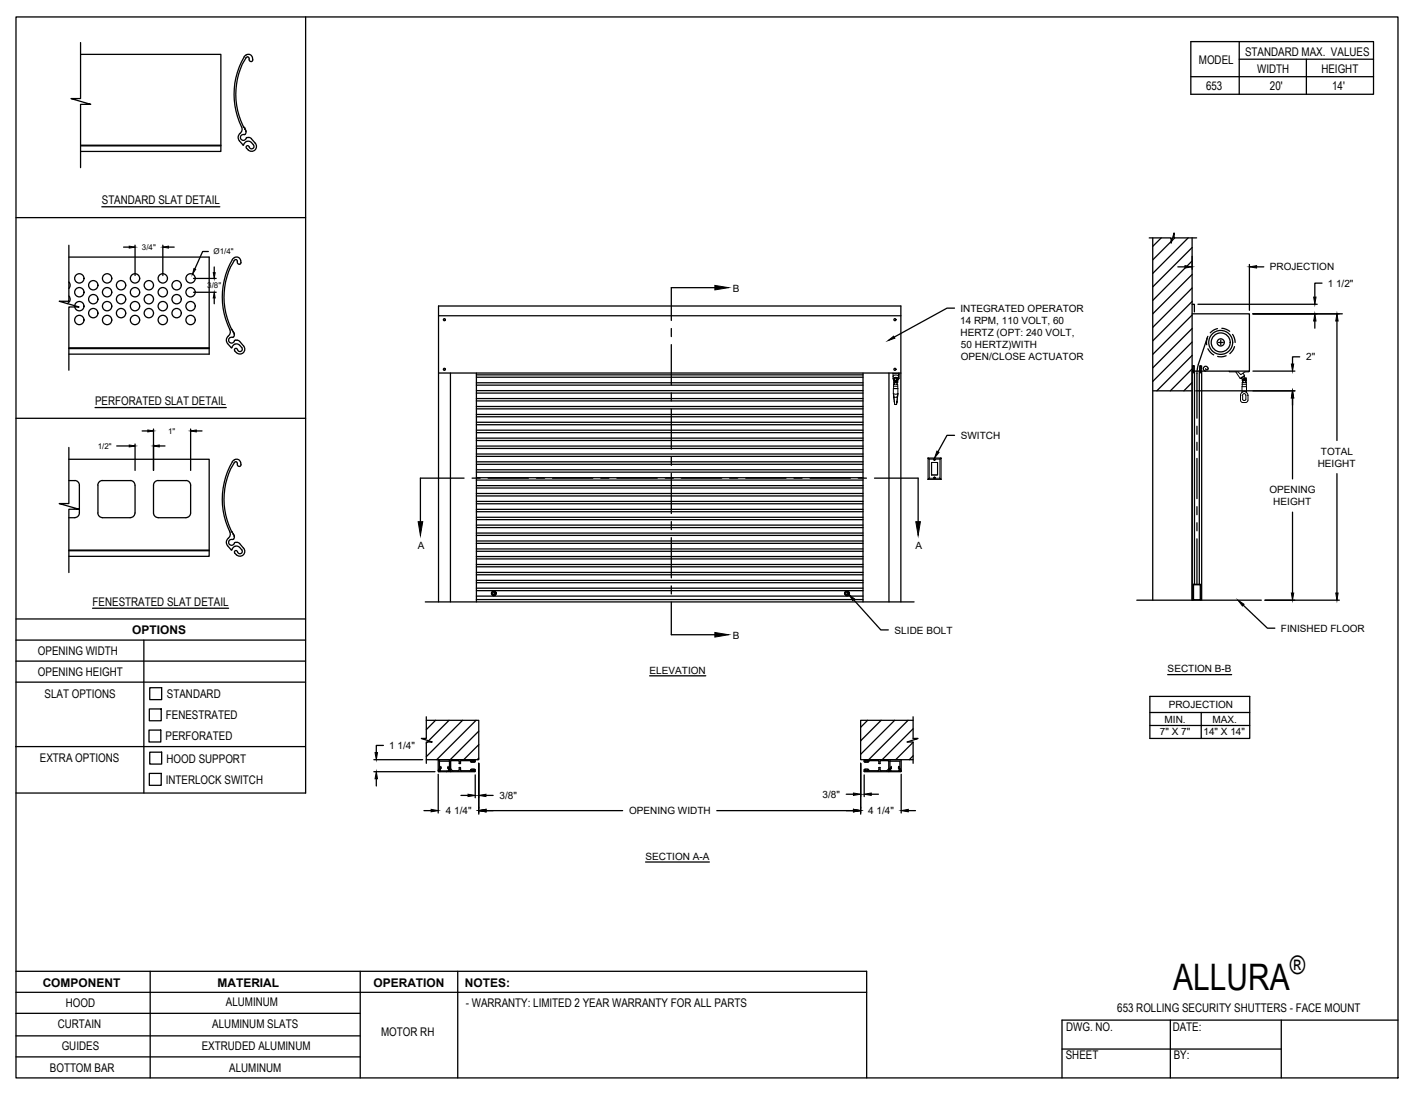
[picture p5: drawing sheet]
<svg xmlns="http://www.w3.org/2000/svg" width="279mm" height="216mm" viewBox="0 0 279 216" stroke-linecap="round" stroke-linejoin="round" font-family="sans-serif">
<!-- layer: ANNOTATIONS -->
<g fill="none" stroke="#000" stroke-width=".25">
<path d="M24.4 48.8h1.1M26.6 48.4v6M32.1 48.4v6M33.3 48.8h1.1M38.2 54.9h4.5M38.2 57.7h4.5M41.1 49.6h-1.1l-1.6 3.5M42.3 52.7v1.1M42.3 58.8v1.1M232.4 52.7h1.4M235.2 50.6v2.5M246.5 52.2v9"/>
<path d="M247.9 52.7h1.5M260.9 55.9h-1.5v2.7M188.3 60.8h-1.4l-10.5 5.7M235.9 77.1h19.6M236.4 60h23.5M247.2 61.9h17.7M247.2 73.2h8.3M255 78.5v16M256.5 70.4h-1.5v1.4M259.4 63.4v1.4M263.8 63.4v23.5M23 88h2.5"/>
<path d="M26.6 87.6v5.2M28 85h1.2M30.3 84.7v8.1M31.4 88h1.2M37.6 84.7v8.1M38.7 85h1.2M188.3 85.9h-1.4l-1.8 3.2M263.8 93.5v23.5M168.4 118.4l5.4 5.9h1.5M245.3 119.4l4.8 4.6h1.4M249.6 118.4h14.7M255 101.1v15.9"/>
<path d="M128.2 133.4h11.1M226.9 137.4h19.7v8.3h-19.7zM230.4 133.1h12.6M73.8 152.3h12M73.8 149.9h9.6M74.3 153.7v1.4M75.6 147.1h-1.3v1.4M83.7 160h1.4M86.5 152.8v7.6M91 157h1.4M93.8 152.9v4.5M94.5 150.6v10.1"/>
<path d="M95.9 160h27M95.9 157h1.4M141.4 160h27M167 156.7h1.4M169.8 150.6v10.1M170.5 152.9v4.3M171.9 156.7h1.4M177.8 152.8v7.6M179.2 160h1.4M226.9 140.6h19.7M226.9 143.2h19.7M237 140.6v5.1"/>
<path d="M127.4 170.1h12.6"/>
</g>
<g fill="#000" stroke="#000" stroke-width=".2">
<path d="M25.5 48.6l1.1 .2-1.1 .2zM32.1 48.8l1.2-.2v.4zM38.3 53l.3 .1-.6 1zM42.1 53.8h.4l-.2 1.1zM42.3 57.7l.2 1.1h-.4zM233.8 52.4l1.4 .3-1.4 .2zM246.5 52.7l1.4-.3v.5zM259.2 58.6h.5l-.3 1.4zM175.2 67.2l1.1-.9 .3 .4zM255 77.1l.3 1.4h-.5zM254.8 71.8h.5l-.3 1.4zM259.4 61.9l.3 1.5h-.5z"/>
<path d="M263.8 61.9l.2 1.5h-.4zM25.5 87.8l1.1 .2-1.1 .2zM29.2 84.9l1.1 .1-1.1 .2zM30.3 88l1.1-.2v.4zM37.6 85l1.1-.1v.3zM184.9 89l.4 .3-.9 1.1zM167.5 117.3l1.1 .9-.3 .3zM244.3 118.4l1.2 .9-.3 .3zM254.8 117h.5l-.3 1.4zM263.6 117h.4l-.2 1.4zM74.3 152.3l.2 1.4h-.5zM74 148.5h.5l-.2 1.4z"/>
<path d="M85.1 159.7l1.4 .3-1.4 .2zM92.4 156.7l1.4 .3-1.4 .2zM94.5 160l1.4-.3v.5zM94.5 157l1.4-.3v.5zM168.4 159.7l1.4 .3-1.4 .2zM168.4 156.5l1.4 .2-1.4 .3zM170.5 156.7l1.4-.2v.5zM177.8 160l1.4-.3v.5z"/>
</g>
<!-- layer: SECTION CUTS -->
<g fill="none" stroke="#000" stroke-width=".25">
<path d="M141.1 56.8h-8.6v6.4M132.5 64.8v1.6M132.5 68v7.9M132.5 77.5v1.6M91.6 94.4h-8.6v8.6M93.2 94.4h1.5M96.3 94.4h8M105.9 94.4h1.5M109 94.4h8M118.6 94.4h1.5M121.7 94.4h8M131.3 94.4h1.6"/>
<path d="M132.5 80.7v7.9M132.5 90.2v1.6M132.5 93.4v7.9M134.5 94.4h7.9M144 94.4h1.6M147.2 94.4h7.9M156.7 94.4h1.6M159.9 94.4h7.9M169.4 94.4h1.6M172.6 94.4h8.6v8.6M132.5 102.9v1.6M132.5 106.1v7.9"/>
<path d="M132.5 115.6v1.6M132.5 118.8v6.5h8.6"/>
</g>
<path d="M141.1 56.3l2.7 .5-2.7 .4zM82.5 103h.9l-.4 2.7zM180.7 103h.9l-.4 2.7zM141.1 124.8l2.7 .5-2.7 .4z" fill="#000" stroke="#000" stroke-width=".2"/>
<!-- layer: MOTOR RH -->
<g fill="none" stroke="#000" stroke-width=".25">
<path d="M226.8 46.9h4.3v1.1l.6-2v.9h4.4M227.5 46.9v71.5M229.1 46.9l-1.6 1.7M231.1 47.7l-3.6 3.6M231.8 46.9l-.6 .6M234.4 46.9l-6.9 7.1M235.2 48.9l-7.7 7.7M235.2 51.5l-7.7 7.8M235.2 54.2l-7.7 7.7M235.2 56.8l-7.7 7.8M235.2 46.9v71.5M235.2 59.5l-7.7 7.8"/>
<path d="M86.5 62.3h91.3M86.5 73.6h91.3M88.9 73.6v45.2M94 73.6v45.2M94 79.1h76.3M94 78.7h76.3M94 77.6h76.3M94 77.1h76.3M94 76h76.3M94 75.5h76.3M94 74.4h76.3M94 74h76.3"/>
<path d="M170.3 73.6v45.2M175.4 73.6v45.2M227.5 77.1h7.7M235.2 60h.5v1.6M235.2 61.9h11.3v11.3h-9.6M235.2 62.2l-7.7 7.7M235.2 64.8l-7.7 7.8M235.2 67.5l-7.7 7.8M235.2 70.1l-6.9 7M235.2 72.8l-4.3 4.3M235.2 75.5l-1.6 1.6M235.2 73.2h.5"/>
<path d="M235.3 72.2h.3v1h-.3zM235.3 73.2h.1M235.6 72.2v1M235.7 73.2h1.4v45.2M235.7 73.2v42.1M236.5 71.9l-.3 1.8v8.8M236.6 73.2v42.1M236.7 73.2l.1-1h.3l-.1 1M236.7 73.2h.3M236.7 73.2h.1M236.8 72.2l-.1 1M237.9 72.8l.2 .2 .2-.1a.47 .47 0 0 0-.3-.6 .47 .47 0 0 0-.6 .4 .47 .47 0 0 0 .5 .5"/>
<path d="M238.2 66.7l-1.7 5.2M238.3 66.4l-.2 1v.6M238.3 68.8l.5 .8 .7 .4M240.2 64.9l-.6 .2-.8 .6M240.4 67.6h.9M240.9 67.1v1M241.1 64.8l.8 .2 .7 .4M241.9 70.2l-.9 .2-.7-.1M243.2 66l.3 .7 .2 .9M243.6 68.4l-.2 .6-.7 .8M94 99.4h76.3M94 99h76.3"/>
<path d="M94 96.3h76.3M94 95.8h76.3M94 97.4h76.3M94 97.9h76.3M94 93.2h76.3M94 92.7h76.3M94 94.3h76.3M94 94.7h76.3M94 90.1h76.3M94 89.6h76.3M94 91.1h76.3M94 91.6h76.3"/>
<path d="M94 88.5h76.3M94 88h76.3M94 85.4h76.3M94 84.9h76.3M94 86.5h76.3M94 86.9h76.3M94 83.8h76.3M94 83.3h76.3M94 80.7h76.3M94 80.2h76.3M94 81.8h76.3M94 82.3h76.3"/>
<path d="M236.2 84.1v1.6M236.2 87.3v1.6M236.2 90.5v7.9M236.2 100v1.6M83.9 118.8h96.5M86.5 118.8v-58.4h91.3v58.4M94 115h76.3M94 113.4h76.3M94 113h76.3M94 114.5h76.3M94 102.6h76.3M94 102.1h76.3"/>
<path d="M94 105.7h76.3M94 105.2h76.3M94 103.6h76.3M94 104.1h76.3M94 108.8h76.3M94 108.3h76.3M94 106.8h76.3M94 107.2h76.3M94 111.9h76.3M94 111.4h76.3M94 109.8h76.3M94 110.3h76.3"/>
<path d="M94 100.5h76.3M94 101h76.3M94 116.6h76.3M94 117.6h76.3M94 116.1h76.3M94 118.3h76.3M97.2 116.7h.5l.2 .4-.2 .4h-.5l-.2-.4zM166.9 116.7h.5l.2 .4-.2 .4h-.5l-.2-.4zM224.3 118.4h24.6M235.5 115.4h1.3v3h-1.3zM235.6 115.3l-.2 .2v2.9M235.6 115.3h1.1"/>
<path d="M236.2 103.2v1.6M236.2 106.3v8.9M236.7 115.3l.2 .2v2.9M236.9 118.4h.1M84.1 142.2h10.4v7.7h-10.4M84.1 141.5v4.2h-1l2.2 .7h-1.2v4.2M84.3 146.4l-.2 .3M85.9 142.2l-1.8 1.8M86.5 150v2.1h.2M86.5 152.2v.1M86.5 152.2h.1M86.5 152.3h.1"/>
<path d="M86.5 152.3h2.4M86.7 152.1h-.1M86.7 151.7v.3M86.7 150.2v1.2h.3M86.7 152v.1M86.7 151.7h.1M86.7 150.2h.1M86.7 150.2h2M86.7 151.7l-.1 .2 .1 .2M86.7 152.1h.1M86.7 151.7h.3M86.7 151.7l.1 .1"/>
<path d="M86.8 152.1h.1M86.8 151.8v.2M86.8 152h.1M86.9 152v.1M86.9 152.1h1.6M86.9 152.1l-.1 .2M87 151.7h.1M87 151.4h.1M87 151.4v.3M88.2 152.1l-.1 .2M88.4 151.4v.3M88.4 151.4h.3"/>
<path d="M88.4 151.4h.1M88.4 151.7h.1M88.4 151.7h.2M88.5 152.1h.1M88.5 152v.1M88.6 152h.1M88.6 151.8l-.1 .2M88.6 142.2l-4 4M88.6 151.7v.1M88.6 152.1h.1M88.6 151.7l.1 .2-.1 .2M88.6 151.7h.1"/>
<path d="M88.7 151.7h.1M88.7 150.2h.1M88.7 152.1h.2M88.7 151.7v.4M88.7 150.2v1.2M88.7 151.7l-.1 .1M88.9 152.2h.1M88.9 152.3h.1M88.9 152.2v.1M88.9 151.7l.3 .4M88.9 150.3v1.4M88.9 152.2l.1 .1h4.7"/>
<path d="M89.1 150.1l-.2 .2M89.1 150.1h1.4l.2 .6h.2l-.1-.4 .2-.2h1.8l.1 .2M91.3 142.2l-7.2 7.1M92.9 151.9l.3-.1h.5l-.2 .1 .1 .2h-.6l.2-.2zM92.9 151.9l-.1 .2h-1.8l-.2-.2 .1-.4h-.2l-.1 .5-.1 .1h-1.3M92.9 151.9h.2M92.9 150.3h.2M93 150.1h.6l-.1 .2h.2l-.8 .1 .3-.1zM93 152.1h.6M93.1 151.9v.1M93.1 150.2v.1M93.1 152l-.1 .1"/>
<path d="M93.6 150.1l-.1 .2h.2M93.6 150.1l-.5 .1M93.7 149.9v.1M93.7 151.9v.1M93.7 149.9l-7.2 .1M93.7 151.9h-.2l.1 .2M93.7 150.2v.1M93.7 152.2v.1M93.8 150v.2M93.8 152v.2M93.9 142.2l-7.7 7.7M94.5 144.3l-5.7 5.6"/>
<path d="M94.5 147l-3 2.9M94.5 149.6l-.4 .3M170.5 150.2l.1 .1M170.5 152.2l.1 .1M170.5 150v.2M170.5 152v.2M170.5 151.9l.3-.1 .6 .1h-.3l.1 .2M170.6 149.9l-.1 .1M170.6 151.9l-.1 .1M170.6 151.8l.2 .1-.1 .2h.5M170.6 151.9h.2l-.1 .2M170.6 149.9h7.2"/>
<path d="M170.7 150.1h.5l-.1 .2 .3 .1-.9-.1M170.7 150.1l.1 .2-.2 .1M170.7 150.1l.1 .2h-.2M170.7 150.1h.5l-.1 .2h.3M170.7 152.1h.5M171.2 142.2l-1.4 1.3M171.2 152.1l-.1-.2 .4 .2h1.8M173.3 150.1l.2 .6h.2v-.6h1.6l.1 1.6-.4 .4M173.3 150.1h-1.8l-.1 .2M173.4 151.5v.4l-.1 .2M173.5 151.5h-.1M173.5 151.5h.1"/>
<path d="M173.6 151.5h.1M173.7 151.5l-.1 .4 .2 .2h1.2M173.9 142.2l-4.1 4M175.3 152.2l-4.7 .1M175.3 152.2h.1M175.4 152.2h.1M175.4 152.2v.1M175.4 152.3h.1M175.4 152.3h2.4M175.6 151.7l-.1 .4M175.6 150.2v1.2h.3M175.6 151.7h.1"/>
<path d="M175.6 151.7l-.1 .2 .1 .2M175.6 150.2h.1M175.6 150.2h2M175.6 151.7l.1 .1M175.6 152.1h.1M175.6 151.7h.3M175.7 152.1h-.3M175.7 151.8v.2M175.7 152h.1M175.7 152v.1M175.7 152.1h.1M175.9 151.4h.1"/>
<path d="M175.9 151.7h.1M175.9 151.4v.3M176.5 142.2l-6.7 6.7M177.3 151.4v.3M177.3 151.7h.1M177.3 151.4h.1M177.3 151.7h.2M177.4 152v.1h-1.6M177.4 152h.1M177.5 151.8l-.1 .2M177.5 151.7v.1M177.5 152.1h.1"/>
<path d="M177.5 151.7l.1 .2-.1 .2M177.5 151.7h.1M177.6 150.2v1.2h-.3M177.6 152.1h.2M177.6 151.7h.1M177.6 151.7v.4M177.7 149.9l.1 .1M177.8 152.2h.1M177.8 152.3h.1M177.8 152.2v.1M177.8 152.1h-.1M177.8 150v2.1"/>
<path d="M179.2 142.2l-7.8 7.7M180.2 142.2h-10.4v7.7h10.4M180.2 141.5v4.2h.9l-2.1 .7h1.2v4.2M180.2 143.8l-6.1 6.1M180.2 146.5l-3.5 3.4M180.2 149.2l-.8 .7M180.9 145.7l-.1 .1"/>
<circle cx="87.7" cy="63.1" r=".2"/>
<circle cx="87.7" cy="72.9" r=".2"/>
<circle cx="176.6" cy="63.1" r=".2"/>
<circle cx="176.6" cy="72.9" r=".2"/>
<circle cx="235.4" cy="73.5" r=".1"/>
<circle cx="236.9" cy="73.5" r=".1"/>
<circle cx="240.9" cy="67.6" r="1.87"/>
<circle cx="240.9" cy="67.6" r="2.36"/>
<circle cx="240.9" cy="67.6" r=".71"/>
<circle cx="97.4" cy="117.1" r=".48"/>
<circle cx="97.5" cy="117.1" r=".24"/>
<circle cx="167.1" cy="117.1" r=".48"/>
<circle cx="167.1" cy="117.1" r=".24"/>
</g>
<g fill="none" stroke="#000" stroke-width=".2">
<path d="M176.2 73.7v.6a.64 .64 0 0 1 1.1 0v-.6M176.2 73.6v.1M176.2 74.3v.5M176.3 77.8v-.1l.1 .7M176.3 76.2h.8M176.3 74.9a.41 .41 0 0 1 .5-.4 .41 .41 0 0 1 .4 .4M176.3 74.7v.1M176.4 78.4l-.1-.4 .2 1.2M176.4 75.1v.4M176.4 75.1h.1M176.4 75.5h.1M176.4 74.7v.3l-.1-.1a.53 .53 0 0 1 .4-.5 .53 .53 0 0 1 .6 .3l-.2 .3 .1-.2"/>
<path d="M176.4 74.7v.2M176.4 75.9h.1M176.4 74.8v.3M176.4 75.8l-.1 .9h.8M176.4 75.9h.6M176.4 74.7v.1M176.4 75.8v.1M176.4 74.6v.1M176.4 74.6h.1M176.4 75.8h.1M176.5 75.5h.1M176.5 79.2v.3z"/>
<path d="M176.5 75h.5M176.5 75.6l-.1 .1M176.5 74.7h.5M176.5 75h.1M176.5 75.3l-.1 .5M176.5 75.2h.1M176.5 75.4h.1M176.5 75v.5M176.5 74.7v.5M176.5 74.7h.1M176.5 79.8h.3M176.5 75.3h.1"/>
<path d="M176.5 75.3l.2 .2 .2-.2M176.6 75.3l.1-.2 .1 .2M176.6 75.3l.1-.1 .1 .1M176.6 75.4l.1-.2v.2M176.7 75.4h.1M176.9 79.8h-.1M176.9 75.2h.1M176.9 75.4h.1M176.9 75.3h.1M176.9 75.4l.1 .1M176.9 75.3l.1 .5M177 75.2v.2"/>
<path d="M177 74.7h.1M177 75.5h.1M177 78.4l-.1 1.4M177 78.4h-.6l.1 1.4M177 78.4h.1M177 79.2v.3zM177 75.2h-.1M177 74.7v.5M177 75v.1M177 75.9h.1M177 74.7l-.4-.1-.2 .2M177 75.1v.4"/>
<path d="M177 75h.1M177 75.8l.1 .9M177 74.7l.1 .1M177 75.8v.1M177.1 74.6h.1M177.1 74.6v.1M177.1 78.4v-.4l-.1 1.2M177.1 74.7l.1 .1M177.1 74.7v.2M177.1 74.8v.3M177.1 74.7v.1M177.1 75.1h.1"/>
<path d="M177.1 75.5h.1M177.1 75.1v.4M177.2 76.7h-.9v1a.74 .74 0 0 0 .9 0M177.2 77.7v.1v-.1M177.2 77.8l-.1 .6M177.2 74.7v.1M177.2 76.7v1M177.3 73.6v.1h-1.1M177.3 73.8h.1M177.3 74.3v.5M177.4 73.6v1.1h-.1M242.5 73.2v.2h1.8l.5 .5 .9-.5h.7v-.2"/>
<path d="M243.8 73.4l.9 1.3 .9-.6-.3-.5M244.8 78h.1M244.8 78v1.2l.4 .2h.6M244.8 78a.73 .73 0 0 1 .7-.7 .73 .73 0 0 1 .7 .7M244.8 74.6l.1 .1M244.9 74.6h.1M244.9 74.7l.4 .3M245.1 75.8h.8M245.1 74.8v.3M245.2 75.1h.1M245.2 75.4v.1M245.2 75v.5"/>
<path d="M245.2 75.5l-.1 .8M245.2 78a.33 .33 0 0 1 .3-.3 .33 .33 0 0 1 .3 .3M245.2 75.5h.1M245.2 78v.8M245.2 78.8a.33 .33 0 0 0 .3 .2 .33 .33 0 0 0 .3-.2M245.2 75.5h.6M245.2 74.9l.1 .5M245.3 75l-.1 .1M245.3 75h.1M245.3 75.1h.1M245.4 74.4l-.4 .2M245.4 74.3h.1"/>
<path d="M245.4 74.3l.1 .2M245.5 74.4l.1 .4M245.5 74.2l-.1 .1M245.6 74.8h.1M245.6 74.8h.2v.3M245.6 75.1h.2M245.7 74.8h.1M245.7 75h.1M245.7 74.8v.1M245.7 74.8v.3M245.7 75.5h.1M245.8 75.1h.1"/>
<path d="M245.8 74.7h.1M245.8 74.9l-.1 .5M245.8 75.5h.1M245.8 78v.8M245.9 75.4l-.1 .1M245.9 75.5v.8M245.9 75.1h.1M245.9 75v.5M245.9 74.7h.1M245.9 74.7v.4M246 76.3h-.9v1.1M246 76.3v1.1"/>
<path d="M246.3 78h-.1M246.3 78l-.1 1.2-.4 .2M183.1 94.6h.1M183.1 90.4h.1M183.1 90.4h2.6l-.2 .2h-2.2zM183.8 91.3h1.2v2.4h-1.2zM184.3 94.4l.1-.3 .1 .3M184.3 90.6l.1 .2 .1-.2M184.3 94.4h-1v-3.8l-.2-.2v4.2l.2-.2-.2 .2h2.6l-.2-.2 .2 .2v-4.2l-.2 .2v3.8h-1M184.3 94.4h.2M184.3 90.7h.1M184.3 94.3h.1"/>
<path d="M184.4 90.6h.1M184.4 94.2v.1M184.4 90.7v.1M184.4 90.7h.1M184.4 94.3h.1M184.4 94.3h-.1l.1 .1M184.4 94.4h.1M184.4 94.3v.1M184.5 90.7l-.1-.1v.2M184.5 90.7h-.1M184.5 94.3h.1M185.6 90.4h.1"/>
<path d="M185.7 94.6h-.1"/>
<circle cx="176.7" cy="75.3" r=".2"/>
<circle cx="176.7" cy="75.3" r=".14"/>
<circle cx="245.5" cy="74.9" r=".2"/>
<circle cx="245.5" cy="74.9" r=".14"/>
<circle cx="184.4" cy="94.3" r=".12"/>
<circle cx="184.4" cy="90.7" r=".12"/>
</g>
<!-- layer: DETAILS -->
<g fill="none" stroke="#000" stroke-width=".25">
<path d="M15.9 8.4v11.1h-1.9l3.9 1.1h-2v12.5M15.9 10.7h27.7v19.2h-27.7M48.2 11.2a.88 .88 0 0 1 .9-.5 .88 .88 0 0 1 .7 .7M48.2 11.2a14.9 14.9 0 0 0-.4 14.2l-.2 .6-.2 .3M48.5 11.4a.38 .38 0 0 1 .5-.1 .38 .38 0 0 1 .2 .5l.2 .3h.3l.2-.2-.1-.5M48.5 11.4a14 14 0 0 0-.4 13.6l.2 .4M15.9 28.8h27.7M15.9 28.7h27.7M47.4 26.3l-.4 .7a1.9 1.9 0 0 0 .9 1.6h.2M48.1 28.6a.93 .93 0 0 1 1.5-.5l.4 .5a.51 .51 0 0 1-.3 .8 .51 .51 0 0 1-.6-.6h-.4l-.1 .3 .4 .5M48.2 26.6a.6 .6 0 0 0-.7 .5 .6 .6 0 0 0 .5 .7 .6 .6 0 0 0 .7-.6h.8a2.19 2.19 0 0 1 1 2.1 .96 .96 0 0 1-1.5 .3M48.3 25.4l.2 .3"/>
<path d="M48.3 25.4h.1M48.4 26.5l-.2 .1M48.5 25.7l.1 .3M48.6 26l-.2 .5M13.6 55.7a.92 .92 0 0 1 0 1.2M13.6 58.4a.92 .92 0 0 1-.4 1.5M13.6 48.4v11.1h-1.9l3.9 1.1h-2v12.5M13.6 50.7h27.7v19.2h-27.7M45.8 51.2a.88 .88 0 0 1 .9-.5 .88 .88 0 0 1 .8 .7M45.8 51.2a14.6 14.6 0 0 0-.4 13.9M46.5 51.2l.3 .3a.39 .39 0 0 0 .2 .6 .39 .39 0 0 0 .5-.3v-.4M46.6 51.2h-.2a13.5 13.5 0 0 0-.6 13.8"/>
<path d="M13.6 68.8h27.7M13.6 68.6h27.7M45.3 65a1.16 1.16 0 0 1-.4 1.5l-.2 .5a1.87 1.87 0 0 0 .9 1.6h.2M45.7 65l.3 .4M45.9 66.6a.6 .6 0 0 0-.8 .5 .6 .6 0 0 0 .6 .7 .6 .6 0 0 0 .6-.6h.8a2.16 2.16 0 0 1 1.1 2.1 .96 .96 0 0 1-1.6 .3M46 65.4l.1 .1M46.1 65.5l.1 .5M46.1 66.5l-.2 .1M46.2 66l-.1 .5M47.3 68.1a.89 .89 0 0 0-.9-.2 .89 .89 0 0 0-.6 .7M47.3 68.1l.4 .5a.51 .51 0 0 1-.3 .8 .51 .51 0 0 1-.6-.6h-.4l-.1 .3 .4 .5M13.6 88.3v11.1h-1.9l3.9 1.1h-2v12.5"/>
<path d="M13.6 90.6h27.7v19.2h-27.7M13.6 94.8h1.2M14.7 94.8a.92 .92 0 0 1 1 1v5.4a.92 .92 0 0 1-1 1h-1.1M19.3 95.8v5.4M20.2 94.8a.92 .92 0 0 0-.9 .9M20.2 94.8h5.5M25.7 94.8a.96 .96 0 0 1 .9 1v5.4a.92 .92 0 0 1-.9 1h-5.5a.96 .96 0 0 1-.9-1M31.2 94.8a.92 .92 0 0 0-.9 1v5.4a.96 .96 0 0 0 .9 1h5.5a.92 .92 0 0 0 .9-1v-5.4a.92 .92 0 0 0-.9-1M31.2 94.8h5.5M45.8 91.1a14.6 14.6 0 0 0-.4 13.9M46.2 91.4a13.9 13.9 0 0 0-.4 13.5M46.2 90.7a.81 .81 0 0 1 1.3 .6"/>
<path d="M46.3 90.7l-.5 .4M46.5 91.1l.3 .3a.39 .39 0 0 0 .2 .6 .39 .39 0 0 0 .5-.3v-.4M46.6 91.1l-.4 .2M13.6 108.7h27.7M13.6 108.6h27.7M44.9 107.7l.8 .8a1.02 1.02 0 0 1 1.6-.5M45.3 104.9a1.16 1.16 0 0 1-.4 1.5l-.2 .8 .2 .5M45.7 104.9l.3 .4M46 105.3l.2 .3M46.1 106.4l-.1 .1a.62 .62 0 0 0-.9 .3 .62 .62 0 0 0 .5 .8 .62 .62 0 0 0 .7-.5l.5-.1M46.2 105.6v.1M46.2 105.7l-.1 .7"/>
<path d="M46.7 107l.4 .1a2.16 2.16 0 0 1 1.1 2.1 .96 .96 0 0 1-1.6 .3M47.3 108l.4 .5M47.7 108.5a.51 .51 0 0 1-.3 .8 .51 .51 0 0 1-.6-.6h-.4l-.1 .3 .4 .5"/>
<circle cx="15.7" cy="57.7" r=".92"/>
<circle cx="15.7" cy="54.9" r=".92"/>
<circle cx="18.4" cy="56.3" r=".92"/>
<circle cx="18.4" cy="59" r=".92"/>
<circle cx="21.1" cy="54.9" r=".92"/>
<circle cx="21.1" cy="57.7" r=".92"/>
<circle cx="23.9" cy="56.3" r=".92"/>
<circle cx="23.9" cy="59" r=".92"/>
<circle cx="26.6" cy="54.9" r=".92"/>
<circle cx="26.6" cy="57.7" r=".92"/>
<circle cx="29.4" cy="56.3" r=".92"/>
<circle cx="29.4" cy="59" r=".92"/>
<circle cx="32.1" cy="57.7" r=".92"/>
<circle cx="32.1" cy="54.9" r=".92"/>
<circle cx="34.9" cy="59" r=".92"/>
<circle cx="34.9" cy="56.3" r=".92"/>
<circle cx="37.6" cy="57.7" r=".92"/>
<circle cx="37.6" cy="54.9" r=".92"/>
<circle cx="15.7" cy="63.2" r=".92"/>
<circle cx="15.7" cy="60.4" r=".92"/>
<circle cx="18.4" cy="61.8" r=".92"/>
<circle cx="21.1" cy="63.2" r=".92"/>
<circle cx="21.1" cy="60.4" r=".92"/>
<circle cx="23.9" cy="61.8" r=".92"/>
<circle cx="26.6" cy="63.2" r=".92"/>
<circle cx="26.6" cy="60.4" r=".92"/>
<circle cx="29.4" cy="61.8" r=".92"/>
<circle cx="32.1" cy="63.2" r=".92"/>
<circle cx="32.1" cy="60.4" r=".92"/>
<circle cx="34.9" cy="61.8" r=".92"/>
<circle cx="37.6" cy="63.2" r=".92"/>
<circle cx="37.6" cy="60.4" r=".92"/>
</g>
<!-- layer: TITLE BLOCK -->
<g fill="none" stroke="#000" stroke-width=".25">
<path d="M3.2 3.3h272.6v209.4h-272.6zM60.3 3.3v153.2h-57.1M235 8.2h36v10.4h-36zM235 15.1h36M244.5 11.7h26.5M244.5 8.2v10.4M3.2 42.9h57.1M20.1 40.8h23.3M3.2 82.6h57.1M18.8 80.4h25.8M3.2 130.5h57.1M3.2 134.6h57.1"/>
<path d="M3.2 126.3h57.1M3.2 122.2h57.1M18.3 120h26.8M28.4 126.3v30.2M29.5 139.9h2.3v2.3h-2.3zM29.5 135.7h2.4v2.4h-2.4zM3.1 147.3h57.1M29.4 144.1h2.3v2.3h-2.3zM29.5 152.6h2.3v2.4h-2.3zM29.5 148.4h2.4v2.4h-2.4zM3.2 200h67.9M3.2 195.8h167.8"/>
<path d="M3.2 191.7h167.8v21M29.6 191.7v21M71.1 191.7v21M90.3 191.7v21M3.2 208.6h67.9M3.2 204.4h67.9M209.6 207h43.2M230.9 201.3v11.4M252.8 201.3v11.4M275.8 201.3h-66.2v11.4"/>
</g>
<!-- layer: 0 -->
<path d="M257.8 11.7v6.9" fill="none" stroke="#000" stroke-width=".25"/>
<text font-size="7.2" x="231.5" y="195.5">ALLURA</text>
<text font-size="5" x="254.5" y="192.3">®</text>
<g font-size="2.4">
<text x="245.7" y="11.1">STANDARD MAX. VALUES</text>
<text x="236.6" y="12.7">MODEL</text>
<text x="238" y="17.8">653</text>
<text x="248.1" y="14.4">WIDTH</text>
<text x="250.6" y="17.8">20'</text>
<text x="260.7" y="14.4">HEIGHT</text>
<text x="262.8" y="17.8">14'</text>
<text x="20.1" y="40.3">STANDARD SLAT DETAIL</text>
<text x="18.8" y="79.9">PERFORATED SLAT DETAIL</text>
<text x="18.3" y="119.5">FENESTRATED SLAT DETAIL</text>
<text x="26.1" y="125">OPTIONS</text>
<text x="7.5" y="129.3">OPENING WIDTH</text>
<text x="7.5" y="133.4">OPENING HEIGHT</text>
<text x="8.8" y="137.8">SLAT OPTIONS</text>
<text x="32.9" y="137.8">STANDARD</text>
<text x="32.7" y="141.9">FENESTRATED</text>
<text x="32.7" y="146.1">PERFORATED</text>
<text x="7.9" y="150.5">EXTRA OPTIONS</text>
<text x="32.7" y="154.7">INTERLOCK SWITCH</text>
<text x="32.9" y="150.5">HOOD SUPPORT</text>
<text x="8.4" y="194.7">COMPONENT</text>
<text x="42.9" y="194.7">MATERIAL</text>
<text x="73.7" y="194.7">OPERATION</text>
<text x="91.7" y="194.7">NOTES:</text>
<text x="11.4" y="202.8">CURTAIN</text>
<text x="13" y="198.8">HOOD</text>
<text x="41.9" y="202.9">ALUMINUM SLATS</text>
<text x="44.6" y="198.6">ALUMINUM</text>
<text x="91.9" y="198.6">- WARRANTY: LIMITED 2 YEAR WARRANTY FOR ALL PARTS</text>
<text x="210.4" y="203.6">DWG. NO.</text>
<text x="220.5" y="199.8">653 ROLLING SECURITY SHUTTERS - FACE MOUNT</text>
<text x="231.4" y="203.4">DATE:</text>
<text x="12.2" y="207.3">GUIDES</text>
<text x="39.8" y="207.2">EXTRUDED ALUMINUM</text>
<text x="75.2" y="204.5">MOTOR RH</text>
<text x="210.3" y="209.1">SHEET</text>
<text x="231.6" y="209">BY:</text>
<text x="9.8" y="211.5">BOTTOM BAR</text>
<text x="45.2" y="211.6">ALUMINUM</text>
</g>
<g font-size="2">
<text x="250.5" y="53.4">PROJECTION</text>
<text x="144.6" y="57.6">B</text>
<text x="262" y="56.6">1 1/2&quot;</text>
<text x="189.5" y="63.9">14 RPM, 110 VOLT, 60</text>
<text x="189.5" y="61.5">INTEGRATED OPERATOR</text>
<text x="189.5" y="66.3">HERTZ (OPT: 240 VOLT,</text>
<text x="189.6" y="71.1">OPEN/CLOSE ACTUATOR</text>
<text x="189.6" y="68.7">50 HERTZ)WITH</text>
<text x="257.7" y="71.1">2&quot;</text>
<text x="189.6" y="86.6">SWITCH</text>
<text x="260.6" y="89.7">TOTAL</text>
<text x="260" y="92.1">HEIGHT</text>
<text x="250.5" y="97.3">OPENING</text>
<text x="251.2" y="99.7">HEIGHT</text>
<text x="82.4" y="108.3">A</text>
<text x="180.6" y="108.3">A</text>
<text x="176.5" y="125">SLIDE BOLT</text>
<text x="252.8" y="124.7">FINISHED FLOOR</text>
<text x="144.6" y="126">B</text>
<text x="128.2" y="133">ELEVATION</text>
<text x="230.4" y="132.7">SECTION B-B</text>
<text x="229.8" y="142.6">MIN.</text>
<text x="230.6" y="139.8">PROJECTION</text>
<text x="239.2" y="142.6">MAX.</text>
<text x="76.8" y="147.8">1 1/4&quot;</text>
<text x="228.9" y="145">7&quot; X 7&quot;</text>
<text x="237.5" y="145">14&quot; X 14&quot;</text>
<text x="88" y="160.7">4 1/4&quot;</text>
<text x="98.6" y="157.7">3/8&quot;</text>
<text x="124.1" y="160.7">OPENING WIDTH</text>
<text x="162.3" y="157.4">3/8&quot;</text>
<text x="171.3" y="160.7">4 1/4&quot;</text>
<text x="127.4" y="169.7">SECTION A-A</text>
</g>
<g font-size="1.6">
<text x="28" y="49.3">3/4&quot;</text>
<text x="42.1" y="50.2">Ø1/4&quot;</text>
<text x="40.9" y="56.9">3/8&quot;</text>
<text x="19.3" y="88.6">1/2&quot;</text>
<text x="33.2" y="85.6">1&quot;</text>
</g>
</svg>
